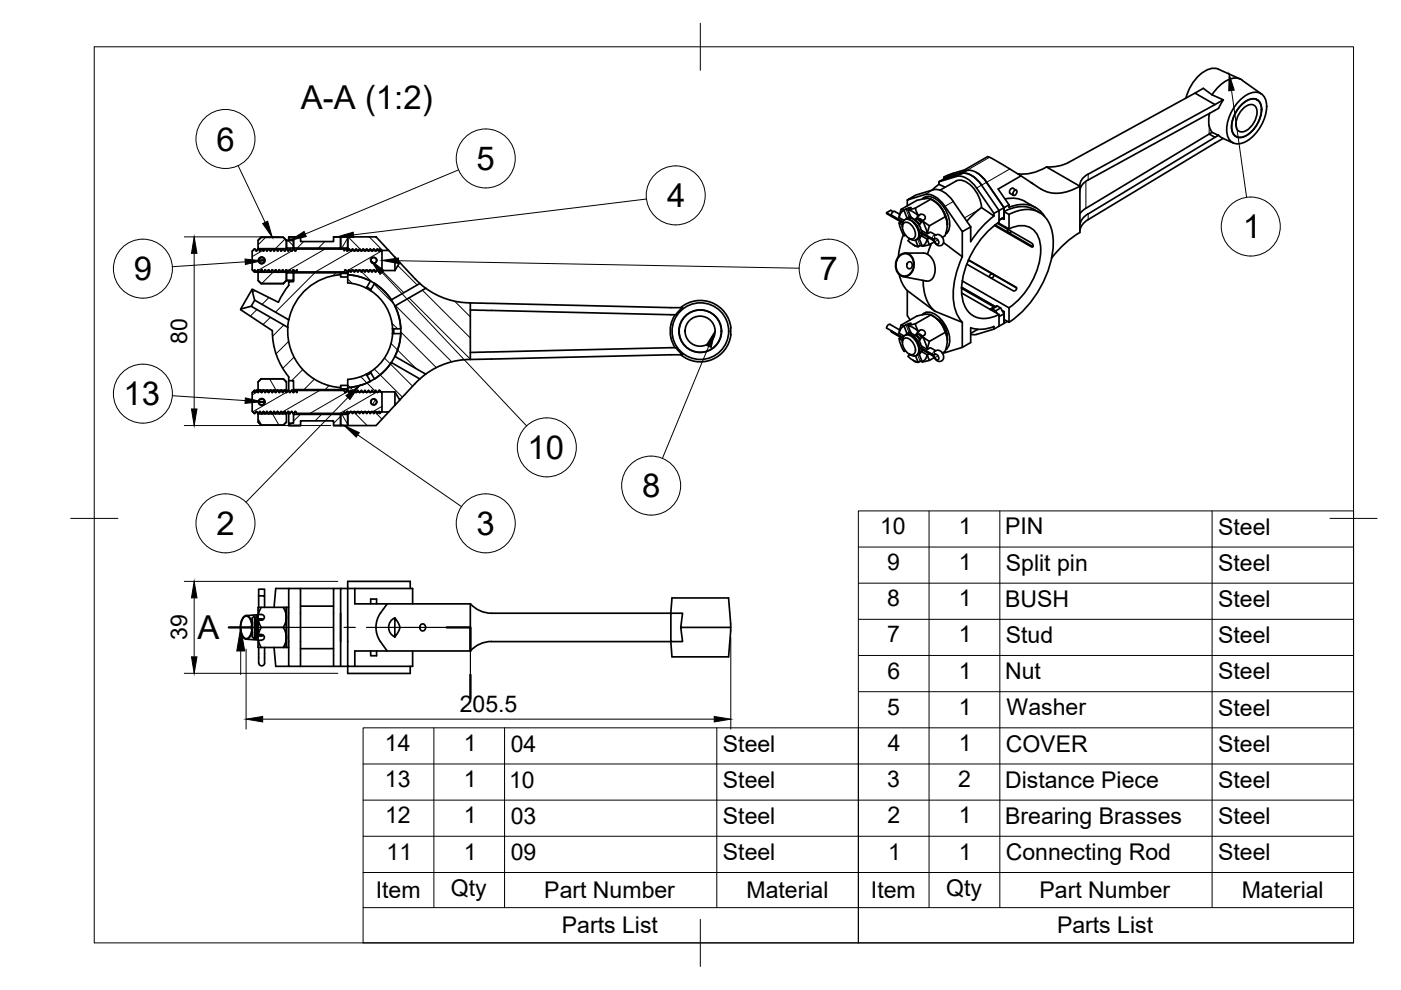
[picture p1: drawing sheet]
<svg xmlns="http://www.w3.org/2000/svg" width="297mm" height="210mm" viewBox="0 0 297 210" stroke-linecap="round" stroke-linejoin="round" font-family="sans-serif">
<!-- layer: Visible -->
<g fill="none" stroke="#000" stroke-width=".36">
<path d="M253.4 19.7l1.7-1a10.9 10.9 0 0 0 4.3 2.5l-1.8 1zM253.4 19.7l-26.9 14.8M258.3 14.7l4.7 2.1M258.3 14.7a4.3 4.3 0 0 0-4.4 1.7l-1.7 2.3-.7 2.1M263.3 17l4.2 3M263.3 17a3.6 3.6 0 0 0-4.2 .7l-1.5 1.5-.6 .9M199.1 38.5v.6l1.3 .6M199.1 39.1l-1.5 1.2M200.5 37.7l-.4-.2v.4M201.2 37.3l1.1-.6 2.3-.7 4.8-2.8 2.2 1.1 4.9 3M202.2 36.7l-2.1 .8M202.7 38.4l-3.4 1.9"/>
<path d="M202.7 38.4a3.4 3.4 0 0 1 3.9 1.7l1.1 1.9 .4 2M203.8 36.8l-3.7 1.1-1 .6 3.7-1.1a4.4 4.4 0 0 1 4.3 2.5M203.8 36.8a4.5 4.5 0 0 1 4.3 2.5M204.9 36.2l-3.7 1.1-1.1 .6 3.7-1.1M204.9 36.2a4.5 4.5 0 0 1 4.3 2.4M207 36.6l1.2 .8 1 1.2M207.1 39.9l3.6 5.3v.6l-2.6-1.8M208.1 39.3l3.7 5.3v2.5a18.9 18.9 0 0 0-7.9 14.4 5.8 5.8 0 0 0 3 5.7 5.9 5.9 0 0 0 4.9-.5M209.2 38.7l3.7 5.3v2.1l-1.1 .6 1.1-.6M209.2 38.7l3.7 5.3 1-.6M218.6 38.7l.4 .2M221.9 35.4l7.1 4.1v9.8a20.9 20.9 0 0 0-6.1 5.4"/>
<path d="M226.5 34.5l-1.8 .6-2.8 .3a9.4 9.4 0 0 1-6.1 1.4M230.7 38.1l-.9 .7a2.45 2.45 0 0 0-.8 1.5M230.7 36.9a2.77 2.77 0 0 0-1.7 2.6 8.4 8.4 0 0 1-7.6 .9l-.7-.3M256.4 28.4l.6-.3 1.3 .6-.7 .4zM256.4 28.4l-26.1 15.7-1.3 1.2M256.4 24a5 5 0 0 0 .6 4M257.6 29.1l-26.9 16.3M257.6 22.2l-26.9 14.7M258.3 23l-27.6 15.2M258.4 28.7l.7 .5M259.1 29.2l2.4 1.1M259.3 29.4l-28.6 17.2-.9 .6a2.7 2.7 0 0 0-.8 1.7"/>
<path d="M259.4 21.2l-1 1.8M263 21.1a4.1 4.1 0 0 1 4.1-1.4 3.2 3.2 0 0 1 1.4 3.7 9.1 9.1 0 0 1-4.9 6.9 2.36 2.36 0 0 1-3.5-2 8.9 8.9 0 0 1 2.9-7.2zM263 22.4a3 3 0 0 1 3.5-1.2 3.1 3.1 0 0 1 .7 3.6 6 6 0 0 1-4.2 4.4 1.89 1.89 0 0 1-1.9-2.3 7.1 7.1 0 0 1 1.9-4.5zM263.1 22.4a3 3 0 0 1 3.5-1.3 3.1 3.1 0 0 1 .6 3.7 6 6 0 0 1-4.1 4.3 1.89 1.89 0 0 1-2-2.2 7.1 7.1 0 0 1 2-4.5zM263.3 23.3a2.07 2.07 0 0 1 2.7-.9 2.86 2.86 0 0 1 0 3.3 3.8 3.8 0 0 1-2.7 2.3 1.56 1.56 0 0 1-1.2-2.3 5.3 5.3 0 0 1 1.2-2.4zM266.2 21l.3 .2M53.5 57.2l.5 .5M54 52.8l.3 .4h.1l.3-.4 .3 .4h.2l.2-.4 .4 .4h.1l.3-.4 .3 .4h.2l.2-.4 .4 .4h.1l.3-.4 .3 .4h.2l.2-.4 .4 .4h.1l.3-.4 .3 .4h.2l.2-.4 .4 .4h.1l.3-.4 .3 .4h.2l.2-.4 .4 .4h.1l.3-.4 .3 .4h.2l.2-.4h10.1v.3l.3-.3 .3 .4h.1l.3-.4 .3 .4h.1l.3-.4 .4 .4h.1l.3-.4 .3 .4h.1l.3-.4 .4 .4h.1l.2-.4 .4 .4h.1l.3-.4 .4 .4h.1l.2-.4 .4 .4h.2l.2-.4 .5 .4 .4-.4 .2 .4h.2v-.4l.5 .5v3.9l-.5 .5h-.2l-.2-.5h-.2l-.2 .5-.4-.5h-.1l-.3 .5-.3-.5h-.2l-.2 .5-.4-.5h-.1l-.3 .5-.3-.5h-.2l-.2 .5-.4-.5h-.1l-.3 .5-.3-.5h-.2l-.2 .5-.4-.5h-.1l-.3 .5-.3-.5h-.2l-.2 .5-.4-.5h-.1l-.2 .5h-10v-.5l-.3 .5-.4-.5h-.2l-.2 .5-.3-.5h-.2l-.2 .5-.4-.5h-.2l-.2 .5-.4-.5h-.1l-.3 .5-.3-.5h-.2l-.2 .5-.4-.5h-.1l-.3 .5-.3-.5h-.1l-.3 .5-.4-.5h-.1l-.3 .5-.3-.5h-.1l-.3 .5-.5-.5-.4 .5-.2-.5h-.1l-.4 .5-.3-.5v.5l-.5-.5v-3.9zM54 57.2h.1M54 52.8l-.5 .5M54.7 51l.7-.7h4.7l.6 .7v1.7h-6zM54.7 57.7h6v1.8l-.6 .6h-4.7l-.7-.6z"/>
<path d="M54.7 51l.7-.7h4.7l.6 .7M54.7 59.5l.7 .6h4.7l.6-.6M54.7 52.7v.1M54.7 57.2v.5M54.8 52.8l-.5 .4M54.8 57.2l-.5 .5M54.8 52.8h.6M54.8 55.3h1.3M54.9 55.3a.62 .62 0 0 0 .6 .5 .62 .62 0 0 0 .6-.5M55.2 57.7h-.5M55.2 57.7h.1M55.4 54.5l.3 .1"/>
<path d="M55.5 52.8l-.5 .4M55.5 52.8l.5 .2M55.5 57.2h-.1l-.2 .5M55.7 55.8l-.3 .1M55.8 57.6l-.6 .1M55.8 57.7h.1M55.9 57.7h.1M56 55.2v.1M56.1 55.2a.62 .62 0 0 0-.6-.6 .62 .62 0 0 0-.6 .6h1.2M56.3 52.8l-.5 .4M56.3 57.2h-.1l-.3 .5M56.5 57.7h.1"/>
<path d="M56.7 57.7h-.1M57 52.8l-.5 .4M57 57.2h-.1l-.2 .5M57.3 57.7h.1M57.4 57.7h.1M57.8 52.8l-.5 .4M57.8 57.2h-.1l-.3 .5M58 57.7h.1M58.2 57.7h-.1M58.5 52.8l-.5 .4M58.5 57.2h-.1l-.2 .5M58.8 53.2h.1"/>
<path d="M58.8 57.7h.1M58.9 57.7h.1M59.3 52.8l-.4 .4M59.3 57.2h-.2l-.2 .5M60 52.8l-.5 .4M60 57.2l-.5 .5M60.3 57.7h.1M60.4 57.7h.1M60.7 51h1.5v1.6h-1.5zM60.7 57.8h1.5v1.7h-1.5zM60.7 57.2v.5M60.7 59.5h1.5"/>
<path d="M60.7 51h1.5M60.7 52.7v.1M60.8 52.8l-.5 .4M60.8 57.2h-.2l-.2 .5M61 57.7h.2M61.2 57.7h.1M61.2 50.2h2.5v1h7v-1h1.5v2.4h-10v-1.9h-1zM61.2 59.5v.2M61.2 50.7v.3M61.2 50.2h2.5M61.5 52.8l-.5 .4M61.6 57.2h-.2l-.2 .5"/>
<path d="M61.8 57.7h.1M61.9 57.7h.1M62.2 57.2v.6M62.2 52.6v.2M62.2 57.8v1.9h-1v.8M62.2 57.8h10v.4M62.3 52.8l-.5 .4M62.3 57.2h-.2l-.2 .5M62.5 57.7h.2M62.7 57.7h.1M63 57.2l-.3 .5M63 57.7h10"/>
<path d="M70.7 50.2h3M72.2 50.2h1.5v2.4h-1.5zM72.2 57.8h1.5v.2h-1.5zM72.2 57.7v.1M72.2 52.6v.2M72.2 58.2v.5h1.5M72.2 58.2a12 12 0 0 0-11 9.6M73 52.8h-10.1l-.2 .4h-.2M73.3 52.8l-.3 .3M73.3 57.2h-.1l-.2 .4M73.6 57.7h.1M73.7 57.7h.1"/>
<path d="M73.7 58.2v1.8l1.8 .3 2.2 .8M73.7 50.2h6l2.7 2.9h-8.2l-.5-.5zM73.7 57.6v.2M73.7 52.6v.5M73.7 58.2a12 12 0 0 1 9.3 5.4M73.7 58.2l2.9 .6 2 .8-.8 1.3M73.9 52.8l-.2 .4h-.1M74.1 57.2h-.2l-.2 .5M74.5 53.1l-.2 .1M74.8 57.2l-.2 .2M75.2 53.1l-.1 .1M75.6 57.2l-.2 .2"/>
<path d="M76 53.1l-.2 .1M76.3 57.2l-.2 .2M76.8 53.1l-.2 .1M77.1 57.2l-.2 .2M77.5 53.1l-.2 .1M77.8 57.2l-.2 .2M78.1 53.2h.1M78.3 53.1l-.1 .1M78.6 57.2l-.2 .2M79 53.1l-.2 .1M79.3 57.2l-.2 .2M79.6 53.2h.1"/>
<path d="M79.8 53.1l-.1 .1M80.1 57.2l-.2 .2M80.3 53.2h.2M80.5 53.1v.1M80.8 53.1l.2 .2M81 57.2l-.2 .2M82.4 53.1l.8 .8a1.07 1.07 0 0 1 .5 1.4v2.1M83.7 57.4h-9.5l-.5 .4v.4M83.7 57.4l1.1-1.8 3.2 3.5M83.7 54.5l1.1 1.1M88 59.1l1 1M188 45.1l.1 .2"/>
<path d="M188.1 45.4l3.3 1.8M189.4 44.9l-.6-.3-.8 .5 3.4 2M190.6 47.3l.4 1.3 .7 1.4M190.7 58.2l.6 1.9 1.1 1.5M190.8 45.4l-1.2-.6-.5 .4-.1 .4 2.5 1.4M190.8 54.1a1.84 1.84 0 0 1 1.9-.2 1.84 1.84 0 0 1 1.1 1.6 2.44 2.44 0 0 1-2.3 3.1 2.69 2.69 0 0 1-.7-4.5zM190.8 54.2a1.8 1.8 0 0 1 2-.1 1.8 1.8 0 0 1 .9 1.8 2.07 2.07 0 0 1-2.7 2.4 2.7 2.7 0 0 1-.2-4.1zM191 47l-.4 .3 .7 .4M191.1 44.4l.6 .1M191.3 47.7v.4M191.5 49.7l-.6 2.1-.4 2.6M191.6 47.3a1.59 1.59 0 0 1 2.1 1 1.6 1.6 0 0 1-.2 2.4 2.43 2.43 0 0 1-1.9-3.4z"/>
<path d="M191.7 44.6a1.75 1.75 0 0 0-1.1 1.5M191.9 49.7l-.2 .3 .3-.2M191.9 53.7h3.9a3.5 3.5 0 0 1 2.2 4.9 1.46 1.46 0 0 1-1.7 1l-4.8-1M192.1 46.5a1.79 1.79 0 0 1 2.5 .8l.3 .4M192.3 46.5a3.3 3.3 0 0 1 2.6 3.8l-.4 .5M192.3 46.2l-.2 .2M192.4 42.4v1.3M192.5 55.7a.67 .67 0 0 1 .9 .2 .67 .67 0 0 1-.2 .9 .67 .67 0 0 1-.9-.2 .67 .67 0 0 1 .2-.9zM192.6 44.5l.8 .3 1.3 .9M192.8 50.6l-.3 .4 1.3 1 .8 .2M193 45.8l-.7 .5-.6-1.8 .9-.4 .6-.1-.7 .5 .7 1.7M193.1 45.9l-.3 .1"/>
<path d="M193.1 45.9l-.5 .3M193.2 46.2l.8 .4M193.4 46.3l-.6-.1-.5 .1M193.5 46.9a3.1 3.1 0 0 1 1.4 2.5M193.6 51.9l.4 .2M193.8 47.3a2.89 2.89 0 0 1 .8 3.3l-.2 .2M193.8 47.3a1.44 1.44 0 0 0-2.3-.4l-.2 .8M193.8 47.3l.9 1.5a1.51 1.51 0 0 1-.7 2.2l-.5-.1-.8-.4M194 52.1h.1M194.1 52.1l.6 .2M194.1 44.1l-1.5 .4M194.1 50.9l.5 1.4 .8-.4"/>
<path d="M194.5 46.4l.8 .8M194.9 47.7a2.46 2.46 0 0 1 1.2-1.3 .82 .82 0 0 0-.4-1 .82 .82 0 0 0-1.1 .4l-.6 .9 .4-.3a.81 .81 0 0 1 1.1 .4l.7 1.3 .4 1.4M194.9 47.7l.4 1.1M195 47.6l-.9-1 .8 1M195 50.5h-.3M195.3 49.3l2.4 1.4 .8 1 .4 .1a.73 .73 0 0 0 0-.8 .73 .73 0 0 0-.7-.4M195.3 48.8l1.3 .7 .4-.2M195.3 49.9l-.4 .7 .6 1.6 1.6-.3-.5-1.2M195.3 49.2l2.3 1.4h.7M195.3 47l-.7-.7 .7 .8M195.4 48.8v.3M195.4 49.6l2.6 1.5a1.12 1.12 0 0 0 .8 .9 1.12 1.12 0 0 0 1.2-.4 1.29 1.29 0 0 0-.3-1.4 1.29 1.29 0 0 0-1.4-.3"/>
<path d="M195.4 49.1l-.1 .3 .1 .2M195.4 49.6l.1 .1M195.4 49.6v.3M195.5 48.9h.1M195.5 48.9l-.1 .2M195.5 49.7v.2M195.5 42.2a2.16 2.16 0 0 1 3.1 .1 6.8 6.8 0 0 1 2.7 6l-.4 1-.4 .3M195.6 46.8l1.5 1.1M195.7 49.7l-.4 .3 1.3 .7 .4-.2M195.7 59.5a8.4 8.4 0 0 0 2.5 6.5M196 41.3l-3.6 1.1 1.7-1 3.7-1.2a4.5 4.5 0 0 1 4.3 2.5l3.7 5.4M196 41.3a4.5 4.5 0 0 1 4.3 2.4l3.7 5.4 1.8-1"/>
<path d="M196.3 41.7l-.2 .4M196.6 50.7l-.1 .4a1.64 1.64 0 0 1-1 1.1M196.8 41.7l-.8 .4M196.8 41.6v.1M197.3 49.3h-.3M197.4 49.3l1 .5M197.5 51.6l-.9 2.3M197.8 42.5l-.4-.3-3.3 1.9 .6 1.6M197.9 42.5a6.6 6.6 0 0 1 3 5.2l-.3-1.7-.5-1.1-.7-1.1M197.9 42.5l1.5 1.3M198.1 51.3l-1 .6M198.4 49.8h.1"/>
<path d="M199.3 43.8l-1.1-1a2.79 2.79 0 0 0-3.2-.5l-.6 .2-3.3 1.9-.5 1.7 1.1 .6M199.3 43.8a6.3 6.3 0 0 1 1.2 5.8l-.1 .4-.6 .3M200 51.4l4 3M200.4 46l-3.3 1.9-.5 1.6M200.8 49.4h-.2M201 49l-.4 .3M201.1 49h-.1M204 59.6l9.9 5.7v3l-1-.6v-1.6M204 49.1v5.3M204 54.4a16.8 16.8 0 0 0-1.4 11.4l.8 1.8 .6 .7M205.3 55.3h.3M205.3 55.1l10.1 5.8a.49 .49 0 0 1 0 .6 .49 .49 0 0 1-.6 .1l-9.8-5.6"/>
<path d="M205.6 55.3l9.9 5.7M205.8 48.1v3.1M207.5 44.5l-2.5 2.4M208.1 44l-.6 .5M209.8 58.8a.45 .45 0 0 1 .3-.7 .45 .45 0 0 1 .6 .5l-.5 .4M210.7 45.2l2.2-1.2v2.5l-.4-.2 .4 .2v-1.6l1 .6v3l-2.3-1.3M210.8 45.8a21.6 21.6 0 0 0-5 5.4M211 47.7l8 4.6M211.5 47.3l7.2 4.2 .2 .3 .1 .5h-.3l-7.9-4.5M212.9 44.8a6.7 6.7 0 0 1 7.5 .3M213.1 42.2l1.3-.2 1.2 .1a9.6 9.6 0 0 1 4 1.9M213.6 48.6v.4l.3 .4 .3-.1v-.4"/>
<path d="M213.9 43.4v.6M213.9 45.5a6.5 6.5 0 0 1 7.1 0 7.4 7.4 0 0 1 2.3 6 22 22 0 0 1-9.4 16.8M213.9 43.9a5.7 5.7 0 0 1 7.6 2M214 48.5a4.4 4.4 0 0 1 5.6 .8 8.1 8.1 0 0 1 .5 7.1 16.6 16.6 0 0 1-6.2 8.8M214.1 41l.8 .4M214.9 40.6l.3-.2h.4a.68 .68 0 0 1-.1 .7 .68 .68 0 0 1-.7 .3zM215.5 40.3l-.7-.4a.71 .71 0 0 0-.6 1.1M220.7 40.1l-4.2-2.8-4.9 2.8 2.3 3.3M230.7 45.3l-.9 .7a2.7 2.7 0 0 0-.8 1.7M51 65.5v.2l6.7 4.4a15.5 15.5 0 0 0 3.5 9.8v.8h1v1.9h10v-.9h1.5M53.3 64.9l-2.3 .6M53.4 61.4l-2.4 4.1"/>
<path d="M54 63.6l-.7 1.3 7.7 4.5M59 64.1l-5.5-2.8-.1 .1 .6 2.2 7.2 4.2-.2 1.6M61 69.4a12 12 0 0 0 11.2 12.8M61.2 60.5l-1 1.5-1.2 2.1M77.7 79.3l-1.7 .7-2.3 .4v2.2l.5 .5h9.5l1.1 1.7 3.2-3.5M77.8 60.9l-.1 .2 .8 .5M77.8 60.9l.9 .5M78.5 61.6l.9-1.5a12 12 0 0 1 5.6 9.6h-1.5M78.5 61.6a10.3 10.3 0 0 1 4.7 8.1M78.7 79.1l-.9 .5M83 76.9l6 3.4M83 76.8a12 12 0 0 1-9.3 5.4l2.2-.3 2.6-1.1-.8-1.5 .8-.5"/>
<path d="M83.2 69.7h.3M83.2 70.7h1.8a11.9 11.9 0 0 1-5.6 9.6l-.9-1.5M83.2 69.7v1M83.2 70.7a10.3 10.3 0 0 1-4.7 8.1M83.5 69.7v1M83.7 75.6l6.6 3.7-1.3 1M83.7 64.9a12 12 0 0 1 0 10.6M89 60.1l1.3 1M89 60.1l-6 3.5M90.3 61.1l-6.6 3.8M90.3 61.1a16 16 0 0 0 9.4 3.1M99.7 65.7l43.6 1"/>
<path d="M99.7 76.2a16 16 0 0 0-9.4 3.1M143.1 66.7a6.4 6.4 0 0 0 0 7M143.3 73.7l-43.6 1M143.3 73.7l1.4 1.5M144.3 65.2a6.5 6.5 0 0 1 10.7 4.3M144.7 65.2l-45-1v12M144.7 75.2l-45 1M144.7 65.2l-1.4 1.5M154.9 69.5v1.5M155 71a6.5 6.5 0 0 1-10.7 4.2M188.7 68.8l2.1 1.2M188.7 68.8l-.4 .1-.3 .6 3.5 2.1"/>
<path d="M189 70.2l2.4 1.4M189 70.2l.1 .2 2.3 1.4M189 70.2h.1M190.6 71.8l.4 1.4 .7 1.3M191 71.6l-.4 .2 .7 .4M191.1 68.9l.6 .2M191.3 72.6a1.18 1.18 0 0 1 .4-1.4 1.18 1.18 0 0 1 1.5 .1 3.5 3.5 0 0 1 1.5 3.7 1.22 1.22 0 0 1-2 0M191.6 71.8a1.59 1.59 0 0 1 2.1 1.1 1.6 1.6 0 0 1-.2 2.3 2.43 2.43 0 0 1-1.9-3.4zM191.7 69.1a1.75 1.75 0 0 0-1.1 1.6M191.9 74.2l-.2 .3 .3-.1M192.3 70.8l-.1 .1a1.93 1.93 0 0 1 2.2 1.3 2.32 2.32 0 0 1-.1 3.2 2.56 2.56 0 0 0-.2-3.5l-.6-.7a1.18 1.18 0 0 0-1.5-.2M192.6 69.1l.8 .2 1.3 1"/>
<path d="M192.8 75.1l-.3 .5 1.3 .9 .8 .3M193 68.8l.2-.3-.9 .3-.6 .3 .6 1.7 .7-.4v.1M193 68.8l-.5 .3 .7 1.6M193.1 70.5l-.4 .1M193.1 70.5l-.6 .3M193.2 70.7l.8 .5M193.6 71.2a3.1 3.1 0 0 1 1.3 2.5M193.6 76.4l.6 .3 .5 .1M194.1 68.7l-1.5 .3M194.1 75.5l.5 1.3 .8-.3M194.2 71.1l.8 1M194.3 71l.7 1"/>
<path d="M194.3 71l.8 1M194.8 70.9l.6 .7M194.9 75.1l.6 1.6 1.6-.3M195 70.9l.4 .6M195.1 70.9l.4 .5M195.1 74.9l-.2 .1M195.1 70l-.5 .3-.6 .9 .4-.3a.81 .81 0 0 1 1.1 .4l.7 1.4 .4 1.4M195.1 70a.7 .7 0 0 1 .9 .2 .7 .7 0 0 1 0 .9l-.5 .2-.6 1 .4 1M195.2 74.7l-.6 .5M195.3 73.8l2.3 1.4M195.3 73.3l1.3 .8 .7-.3M195.3 73.8l2.4 1.3h.5"/>
<path d="M195.3 74.1l2.6 1.5a1.21 1.21 0 0 0 2 .7 1.26 1.26 0 0 0-.1-1.5 1.26 1.26 0 0 0-1.6-.3M195.4 74.1h-.1M195.4 73.4v.2a.33 .33 0 0 0 0 .5l-.2 .6-.3 .4M195.4 74.1v.3M195.5 73.4l-.1 .2M195.5 66.7a2.16 2.16 0 0 1 3.1 .1 6.8 6.8 0 0 1 2.7 6l-.4 1-.4 .3M195.7 74.2l-.4 .3 1.3 .7 .4-.2M196.3 66.2l-.3 .4M196.6 75.2l-.1 .4a1.64 1.64 0 0 1-1 1.1M196.6 75.2l.5 1.2 1-.6M197.1 72.4l-.5 1.7M197.4 73.8l1 .6"/>
<path d="M197.8 67l-.4-.2-3.3 1.9 .6 1.5M197.9 67l1.5 1.3M198.2 66l-5.8-4.4v5.3l.6 .9M198.2 66l5.8 2.3v5.4l-4.2 1.1M198.2 75.2a.73 .73 0 0 1 .7 .3 .73 .73 0 0 1 0 .8 1.26 1.26 0 0 1-1.1-1l-.2-.1M198.3 75.1l-.2 .1M198.7 67.6a4 4 0 0 1 2.1 3.6M199.3 68.3l-1.1-1a2.83 2.83 0 0 0-3.2-.4l-.6 .1-3.3 1.9-.5 1.7 1.1 .6M199.3 68.3l.7 1 .4 1.2M199.4 68.3l.7 1.1 .5 1.1 .3 1.7M200.4 70.5a4.5 4.5 0 0 1 0 4l-.6 .3M200.4 70.5l-3.3 1.9-1.5-1.1"/>
<path d="M200.7 70.6v.5M200.8 73.9l-.2 .1M203.9 61.1l6.8 4M203.9 60.9l7.1 4.1M203.9 62.1l7.9 4.6v2.5M205.8 70.9h1.3M207.2 69.9l-1.4 .8M207.3 69.8l-.1 .1M210 65.6l.4-.1 .7 .4 .3 .6M210.4 65.5l1.1-.6-.8 .2-.8 .5M210.7 69.8l.1-.6-2.3 .6a5.8 5.8 0 0 1-2.7-.3v3.1l-1.8 1.1M211.1 65.9l1.1-.6 .7 1.2"/>
<path d="M211.5 64.9l.7 .4M211.8 67.1l1.1-.6v2.1l-1.1 .6M211.8 69.2l-1.1 .6-3.6 1.1M212.5 65.9l.4 .2M212.9 66.1v2.5M213.6 68.1l-.7 .5M53.5 83.3l.5-.5v.4l.3-.4 .4 .4h.1l.2-.4 .4 .4h.1l.3-.4 .4 .4h.1l.2-.4 .4 .4h.1l.3-.4 .4 .4h.1l.2-.4 .4 .4h.1l.3-.4 .3 .4h.2l.2-.4 .4 .4h.1l.3-.4 .3 .4h.2l.2-.4 .4 .4h.2l.2-.4 .3 .4h.2l.2-.4 .4 .4 .1-.4h10l.2 .4h.1l.3-.4 .3 .4h.2l.2-.4 .4 .4h.1l.3-.4 .3 .4h.2l.2-.4 .4 .4h.1l.3-.4 .3 .4h.2l.2-.4 .4 .4h.1l.3-.4 .3 .4h.2l.2-.4 .5 .4 .4-.4 .2 .4h.2l.2-.4h.2l.5 .5v3.9l-.5 .5v-.4h-.2l-.2 .4-.4-.4h-.1l-.3 .4-.3-.4h-.2l-.3 .4-.3-.4h-.1l-.3 .4-.4-.4h-.1l-.2 .4-.4-.4h-.1l-.3 .4-.4-.4h-.1l-.2 .4-.4-.4h-.1l-.3 .4-.4-.4h-.1l-.2 .4-.4-.4h-.1l-.3 .4-.3-.4v.4h-10.1l-.2-.4h-.2l-.2 .4-.4-.4h-.1l-.3 .4-.3-.4h-.2l-.2 .4-.4-.4h-.1l-.3 .4-.3-.4h-.2l-.2 .4-.4-.4h-.1l-.3 .4-.3-.4h-.2l-.2 .4-.4-.4h-.1l-.3 .4-.3-.4h-.2l-.2 .4-.4-.4h-.1l-.3 .4-.5-.4-.3 .4-.3-.4h-.1l-.3 .4-.5-.5zM53.5 87.2l.5 .5M54 83.2h.1M54 82.8l-.5 .5M54.3 87.3h.1l.3 .4 .7-.1M54.3 82.8l.5 .4"/>
<path d="M54.7 87.7h6v1.8l-.6 .6h-4.7l-.7-.6zM54.7 81l.7-.7h4.7l.6 .7v1.7h-6zM54.7 81l.7-.7h4.7l.6 .7M54.7 82.7l.3 .1M54.7 89.5l.7 .6h4.7M54.7 82.8v.4M54.7 87.7h.1M55 87.3l.5 .4M55 82.8h.2M55.2 82.8l.2 .4h.1M55.2 82.8h.6M55.4 84.5l.3 .2"/>
<path d="M55.7 85.8l-.3 .1M55.8 87.3l.5 .4M55.8 82.8l.5 .4M56 87.4l-.5 .2M56 85.2v.1M56.1 85.2h-1.2a.62 .62 0 0 1 .6-.6 .62 .62 0 0 1 .6 .6M56.1 85.3a.62 .62 0 0 1-.6 .5 .62 .62 0 0 1-.6-.5h1.2M56.5 87.3l.5 .4M56.5 82.8l.5 .4M57.3 87.3l.5 .4M57.3 82.8l.5 .4M58 87.3l.5 .4"/>
<path d="M58 82.8l.5 .4M58.8 87.3h.1M58.8 82.8l.5 .4M58.9 87.3l.4 .4M59.5 87.3l.5 .4M59.5 82.8l.5 .4M60.3 82.8l.5 .4M60.3 87.3l.4 .4M60.7 82.7v.5M60.7 89.5l-.6 .6M61 87.3l.5 .4M61 82.8l.6 .4"/>
<path d="M61.2 80.7v2.2M61.2 87.4v2.3M61.2 90.2h2.5M61.8 87.3l.5 .4M61.8 82.8l.5 .4M62.2 87.9h10v2.3h-1.5v-1h-7v1h-2.5v-.5h1zM62.2 82.6v.6M62.2 87.7v.2M62.5 87.3h.2l.2 .4h10.1M62.5 82.8l.5 .4M63 82.8h10M70.7 90.2h3"/>
<path d="M72.2 87.9h1.5v2.3h-1.5zM72.2 82.5h1.5v.1h-1.5zM72.2 87.7v.2M72.2 82.6v.2M73 87.3l.3 .4M73 82.8l.2 .4h.1M73.6 87.3h.1l.2 .3M73.6 82.8l.5 .4M73.7 87.3v.6M73.7 82.6v.2M74.2 87.3h8.2l-2.7 2.9h-6v-2.3zM74.3 87.3h.2"/>
<path d="M74.6 83.1l.2 .1M75.1 87.3h.1M75.4 83.1l.2 .1M75.8 87.3h.2M76.1 83.1l.2 .1M76.6 87.3h.2M76.9 83.1l.2 .1M77.3 87.3h.2M77.6 83.1l.2 .1M78.1 87.3h.1M78.2 87.3h.1M78.4 83.1l.2 .1"/>
<path d="M78.8 87.3h.2M79.1 83.1l.2 .1M79.6 87.3h.1M79.7 87.3h.1M79.9 83.1l.2 .1M80.3 87.3h.2M80.8 83.1l.2 .2M81 87.2l-.2 .1M83.7 83.1v2.8l1.1-1.1M83.7 85.9l-1.3 1.4M89 80.3l-1 1M51.6 130.8a.85 .85 0 0 1 .9-.3 .85 .85 0 0 1 .6 .7 3.8 3.8 0 0 1-.5 4.2 .91 .91 0 0 1-1.3-.6 4.2 4.2 0 0 1 .3-4z"/>
<path d="M51.6 131a.81 .81 0 0 1 .9-.3 .81 .81 0 0 1 .6 .6 3.6 3.6 0 0 1-.6 4 .87 .87 0 0 1-1.1-.6 4 4 0 0 1 .2-3.7zM52.2 135.5l2.5 .2M53.4 132.5l-.1 .5 .1 .6M54 130.8l.1 .4 .4 3.9M54 131.9l.2 3.6M54 134.1l.1 1.4M54 130.5v5l-.5-.5v-3.9zM54 135.3l.1 .2M54.1 131h.1M54.1 135.5h.1M54.2 131l.4 4M54.2 131l.3-.4 .2 3.5"/>
<path d="M54.5 135.1l-.3 .4M54.5 135.1h.1M54.5 130.5h.1M54.6 130.6l.1 1.3M54.6 130.6l.1 .2M54.6 135.1l.1 .2M54.7 135.7l.1 1.6h5.3M54.8 135.8l.6 1.5M54.8 131.5l.6 1.5M54.8 126.3h1.3v2.5M54.8 137.3v2.7a.74 .74 0 0 0 .3 .9 .74 .74 0 0 0 .9-.1l.1-.2M54.8 126.3v-1.4h1.3v1.4"/>
<path d="M54.8 126.3v2.5M54.9 134.5v.3M54.9 131.2v.3M55 131.2l.1 .3M55.1 134.5l.1 .3M55.3 134.5v.3M55.3 131.2v.3M55.3 131.5h-.6l.1 3a1.01 1.01 0 0 1 1.2 .4 .63 .63 0 0 1-.7 .9l-.6-.1v-.9l1.1-.1M55.4 128.8l-.6 1.5M55.4 131.2v.3M55.5 134.6v.2M55.6 134.6v.2"/>
<path d="M55.6 131.3l.1 .1M55.8 131.4l-1.1-.2 .1-.9a1.01 1.01 0 0 1 1.2 .3 .61 .61 0 0 1-.7 .9M56.1 137.3v3.3M58.1 137.3l.4 4h2.7M60.1 128.8l.5 1.1 .1 1v-2.1h-5.9l-.1 1.5-2.5 .2M60.1 133h-4.7l-.4 .8-.2 1M60.7 130.9v4.2l-.3-1.5a.7 .7 0 0 1 0-1.1zM60.7 135.1v2.2h-.6l.5-1.1zM61.2 128.8h-.5v8.5h.5M61.2 124.8h-2.7l-.4 4M61.2 124.8h2.5v16.5h-2.5zM63.7 128.5h7"/>
<path d="M63.7 124.8h7M70.7 137.5h-7M72.2 136.1v-11.3h1.5v16.5h1.5M72.2 124.8h-1.5v16.5M72.2 130v11.3M75.2 124.8h12.3v3.2M78.6 128v-1h1.2v1M78.6 138v1h1.2v-1M80.7 130a5.3 5.3 0 0 0 0 6l1.4 2M82.1 128l-1.4 2M83.7 131a2.43 2.43 0 0 1 .8 2.9l-.8 1.1zM83.7 131a2.18 2.18 0 0 0-1.3 2 2.18 2.18 0 0 0 1.3 2"/>
<path d="M87 124.8v-1.5h-13.3v1.5h1.5v3.2h24.5v10h-24.5v3.3M87.5 138v3.3h-12.3M89.2 132.5a.67 .67 0 0 1 1.1 .5 .67 .67 0 0 1-1.1 .6 .89 .89 0 0 1 0-1.1zM99.7 128a6 6 0 0 0 4.5 2h38M142.2 130l.3-3.2h12l.4 6.2-.4 6.3h-12l-.3-3.3M142.2 136h-38a6 6 0 0 0-4.5 2M144.3 133l.4 3h-2.5v-6h2.5l-.4 3h10.6M63.7 141.3h8.5M72.2 141.3h1.5v1.5h13.3v-1.5"/>
<circle cx="55.5" cy="55.2" r=".71"/>
<circle cx="79.2" cy="55.2" r=".62"/>
<circle cx="148.4" cy="70.2" r="4.5"/>
<circle cx="148.4" cy="70.2" r="3.2"/>
<circle cx="148.5" cy="70.2" r="6"/>
<circle cx="148.5" cy="70.2" r="4.5"/>
<circle cx="55.5" cy="85.2" r=".71"/>
<circle cx="79.2" cy="85.2" r=".62"/>
</g>
<!-- layer: Visible Narrow -->
<g fill="none" stroke="#000" stroke-width=".21">
<path d="M209.8 33.4l-7 4M214.1 35.8l-7 4.1M230.2 38.5v5.7M230.7 36.9v1.3M256.4 24.1v.3M256.4 26.7v1.7M192.1 44.3l.6 1.7M194.6 50.7l.5 1.4M195.1 45.5l-.7 .9M197.7 50.7l.1 .2M197.8 50.7h-.1M197.8 40.3l-1.8 1"/>
<path d="M198.3 49.9l-.2 .4 .2 .3M198.4 49.8l-.5 .2-.3 .6M198.8 50.9l-.7 .4M202.1 42.7l-1.8 1M205.5 55.2l.1 .1M207.5 44.5l-3 1.7M213.9 49.4l-.2 .1M218.9 52.2l-.2 .1M230.7 45.4v1.2M192.1 68.8l.6 1.7M194.5 75.2l.6 1.4M195.1 70l-.7 .9"/>
<path d="M197.6 75.2l.2 .2M198.2 74.5l-.1 .4 .2 .2M198.2 75.8l-.1 .1M198.4 74.4l-.5 .2-.3 .6M198.9 75.5l-.7 .3M215.4 60.9l.1 .1"/>
</g>
<!-- layer: Visible -->
<g fill="#000">
<circle cx="55.4" cy="50.3" r=".18"/>
<circle cx="55.4" cy="52.8" r=".18"/>
<circle cx="56.9" cy="52.8" r=".18"/>
<circle cx="57.7" cy="52.8" r=".18"/>
<circle cx="59.2" cy="52.8" r=".18"/>
<circle cx="60.7" cy="52.8" r=".18"/>
<circle cx="62.2" cy="52.8" r=".18"/>
<circle cx="73.2" cy="52.8" r=".18"/>
<circle cx="195.3" cy="49.5" r=".18"/>
<circle cx="55.4" cy="80.3" r=".18"/>
<circle cx="55.4" cy="87.7" r=".18"/>
<circle cx="56.9" cy="87.7" r=".18"/>
<circle cx="57.7" cy="87.7" r=".18"/>
<circle cx="59.2" cy="87.7" r=".18"/>
<circle cx="60.1" cy="90.1" r=".18"/>
<circle cx="60.7" cy="87.7" r=".18"/>
<circle cx="62.2" cy="87.7" r=".18"/>
<circle cx="73.2" cy="87.7" r=".18"/>
</g>
<!-- layer: BORDER -->
<path d="M20 9.9h267v190h-267zM148.5 4.9v10M15 109.9h10M282 109.9h10M148.5 194.9v10" fill="none" stroke="#000" stroke-width=".21"/>
<!-- layer: Hatching -->
<g fill="none" stroke="#000" stroke-width=".21">
<path d="M54.5 57.4l-.2 .2M55.1 54.8l.7 .4M55.7 53.1l-2.2 1.3M56 55.3h.1M56.3 52.8l-.2 .1M56.3 50.3l-1.6 1.6M57.9 57.7l-2.4 2.4M60.4 50.7l-2 2M60.7 59.4l-.7 .7M61.1 51l1.1 1.1M62.3 57.8l-.1 .1M62.4 52.9l-7.6 4.4"/>
<path d="M64.4 51.2l-1.4 1.4M66.7 57.8l-8.3 8.4M68.9 51.2l-1.4 1.4M69 52.8l-8.1 4.6M71.2 57.8l-.6 .7M72.2 52.4l-.2 .2M73.1 57.8l-.1 .2M73.7 50.5l-1.2 2.1M73.7 59.2l1 .9M73.8 50.2l2.8 2.9M75 53l-8.2 4.7M76.4 57.4l2.4 2.3"/>
<path d="M78.3 50.2l2.8 2.9M78.8 54.7l-.1 .1M79.8 57.5l-.2 .2M80.9 53.2l-7.4 4.3M80.9 57.4l4.7 4.7M81 56.8l-.9 .5M84.3 56.3l4.2 4.1M54 61.6l-.4 .4M54.5 65.6l-1.4 1.4M57 63.1l-1.4 1.4M57.3 67.3l-1.5 1.5M60.2 68.9l-2.4 2.4"/>
<path d="M61.2 72.4l-2.7 2.6M62.3 75.7l-2.4 2.4M64.2 78.4l-2.4 2.3M76.5 79.9l3.2 3.2M79.3 60.3l4.2 4.1M79.4 78.2l5.9 6M81.5 75.9l6 6M82.9 72.8l5.4 5.4M83.1 68.5l1.2 1.2M83.9 64.8l11.9 11.9M85 70.4l7.5 7.5M86.7 63.2l13 13"/>
<path d="M89.6 61.5l10.1 10.2M96.4 63.9l3.3 3.3M54.6 83.1l-1.1 .6M54.7 88.8l.8 1.3M54.7 82.5l.2 .2M55.1 82.8h-.1M57.1 80.3l1.4 2.4M57.8 87.7l1.3 2.4M60.7 83.2l-7.1 4.1M61.2 82.9l-.4 .2M61.8 89.7l-.5 .5M63.7 87.9l-1.5 1.4"/>
<path d="M66.6 80.4l-2.1 2.2M67.8 82.8l-8 4.6M68.2 87.9l-1.4 1.3M69.7 81.8l-.8 .8M72.2 88.3l-1.5 1.5M72.5 87.9l1.2 2.1M73 82.5l.1 .1M73.7 81.6l1.5 1.5M73.8 83l-8.1 4.7M75 87.3l2.9 2.9M78.7 87.5l-.3 .1M79.5 87.3l1.5 1.6"/>
<path d="M79.6 84.7l-.6 1.1M79.9 83.1l-7.9 4.6M80.5 82.8l-.3 .1M81 86.2l-2 1.1"/>
</g>
<!-- layer: Section Lines -->
<path d="M48.5 133h5M94.7 133h5v5M99.7 143.1v5" fill="none" stroke="#000" stroke-width=".51"/>
<path d="M53.5 133h17.1M72.9 133h2.4M77.7 133h17M99.7 138v5.1" fill="none" stroke="#000" stroke-width=".25"/>
<path d="M51 138v5" fill="none" stroke="#000" stroke-width=".21"/>
<path d="M51 133l.9 5h-1.7z" fill="#000" stroke="#000" stroke-width=".21"/>
<!-- layer: Parts Lists -->
<g fill="none" stroke="#000" stroke-width=".21">
<path d="M182 116h105M197 108.3v84.1M212 108.3v84.1M257 108.3v84.1M182 139h105M182 131.3h105M182 123.6h105M77 154.3h105v45.6v-91.6h105v91.6h-210zM92 154.3v38.1M107 154.3v38.1M152 154.3v38.1M182 154.3h105"/>
<path d="M182 146.7h105M77 177.3h210M77 169.6h210M77 162h210M77 192.4h210M77 185h210"/>
</g>
<!-- layer: Balloons -->
<g fill="none" stroke="#000" stroke-width=".21">
<circle cx="47.8" cy="29.5" r="6.3"/>
<circle cx="103" cy="33.6" r="6.3"/>
<circle cx="30.3" cy="57" r="6.3"/>
<circle cx="143.3" cy="41.4" r="6.3"/>
<circle cx="175.7" cy="57" r="6.3"/>
<circle cx="265.2" cy="48" r="6.3"/>
<circle cx="30.3" cy="83.5" r="6.3"/>
<circle cx="115.9" cy="94.9" r="6.3"/>
<circle cx="47.8" cy="111" r="6.3"/>
<circle cx="103" cy="111" r="6.3"/>
<circle cx="138.1" cy="103" r="6.3"/>
</g>
<!-- layer: 0 -->
<path d="M260.6 15.7l1.1 3.4-1.2 .2zM51.9 54.9l3.6 .4-3.5 .8zM55.7 47.4l1-.5 1 3.4zM61.5 51l3-1.9 .4 1.1zM71.5 50.2l3.4-1 .1 1.2zM78.6 55.2l2.8 2.2-.8 .8zM81 55.2l3.5-.5v1.2zM151.6 70.2l-.8 3.5-1.1-.5zM52 84.4l3.5 .8-3.6 .3zM73.3 83.9l2.9-2.1-2 2.9zM73 90.2l3.2 1.5-.7 1z" fill="#000" stroke="#000" stroke-width=".21"/>
<path d="M261.1 19.2l3.2 22.7M50.5 35.1l5.7 12.1M97.2 36l-32.5 13.6M52 55.5l-15.5 1.1M81 57.8l30.7 32.5M84.5 55.3l84.9 1.6M137.1 42.2l-62.1 7.6M150.2 73.5l-9.8 23.7M36.5 83.9l15.5 1M73.8 84.3l-21.6 22.2M75.9 92.2l22 15.2" fill="none" stroke="#000" stroke-width=".21"/>
<!-- layer: FD_Dimensions -->
<path d="M39.1 50.2h20M41.2 53.7v33M39.1 90.2h31M39.1 123.3h32.5M41.2 126.8v12.5M52.2 137.6v17M154.9 135.1v19.5M39.1 142.8h32.5M55.7 152.5h95.7" fill="none" stroke="#000" stroke-width=".21"/>
<path d="M41.2 50.2l.6 3.5h-1.2zM40.6 86.7h1.2l-.6 3.5zM40.6 139.3h1.2l-.6 3.5zM41.2 123.3l.6 3.5h-1.2zM52.2 152.5l3.5-.6v1.2zM151.4 151.9l3.5 .6-3.5 .6z" fill="#000" stroke="#000" stroke-width=".21"/>
<g font-size="7">
<text x="63.8" y="23.1">A-A (1:2)</text>
<text x="45.9" y="31.9">6</text>
<text x="101" y="36.1">5</text>
<text x="141.4" y="43.9">4</text>
<text x="263.5" y="50.6">1</text>
<text x="28.4" y="59.5">9</text>
<text x="173.7" y="59.5">7</text>
<text x="26.2" y="85.9">13</text>
<text x="111.8" y="97.3">10</text>
<text x="136.1" y="105.4">8</text>
<text x="45.9" y="113.5">2</text>
<text x="101" y="113.4">3</text>
<text x="41.9" y="135.5">A</text>
</g>
<g font-size="4.9">
<text x="39.7" y="72.9" transform="rotate(-90 39.7 72.9)">80</text>
<text x="186.6" y="113.2">10</text>
<text x="203.3" y="113.2">1</text>
<text x="213.1" y="113.3">PIN</text>
<text x="258.3" y="113.4">Steel</text>
<text x="188.1" y="120.9">9</text>
<text x="203.3" y="120.9">1</text>
<text x="213.3" y="121">Split pin</text>
<text x="258.3" y="121">Steel</text>
<text x="188.1" y="128.6">8</text>
<text x="203.3" y="128.6">1</text>
<text x="213.1" y="128.7">BUSH</text>
<text x="258.3" y="128.7">Steel</text>
<text x="39.7" y="135.7" transform="rotate(-90 39.7 135.7)">39</text>
<text x="188.1" y="136.2">7</text>
<text x="203.3" y="136.2">1</text>
<text x="213.3" y="136.4">Stud</text>
<text x="258.3" y="136.4">Steel</text>
<text x="188.2" y="143.9">6</text>
<text x="203.3" y="143.9">1</text>
<text x="213.1" y="144">Nut</text>
<text x="258.3" y="144">Steel</text>
<text x="97.5" y="151">205.5</text>
<text x="188.1" y="151.5">5</text>
<text x="203.3" y="151.6">1</text>
<text x="213.4" y="151.7">Washer</text>
<text x="258.3" y="151.7">Steel</text>
<text x="81.6" y="159.2">14</text>
<text x="98.3" y="159.2">1</text>
<text x="108.3" y="159.3">04</text>
<text x="153.3" y="159.4">Steel</text>
<text x="188.2" y="159.2">4</text>
<text x="203.3" y="159.2">1</text>
<text x="213.2" y="159.4">COVER</text>
<text x="258.3" y="159.4">Steel</text>
<text x="81.6" y="166.9">13</text>
<text x="98.3" y="166.9">1</text>
<text x="107.9" y="167">10</text>
<text x="153.3" y="167">Steel</text>
<text x="188.1" y="166.9">3</text>
<text x="203.2" y="166.9">2</text>
<text x="213.1" y="167">Distance Piece</text>
<text x="258.3" y="167">Steel</text>
<text x="81.6" y="174.6">12</text>
<text x="98.3" y="174.6">1</text>
<text x="108.3" y="174.7">03</text>
<text x="153.3" y="174.7">Steel</text>
<text x="188.2" y="174.6">2</text>
<text x="203.3" y="174.6">1</text>
<text x="213.1" y="174.6">Brearing Brasses</text>
<text x="258.3" y="174.7">Steel</text>
<text x="82" y="182.2">11</text>
<text x="98.3" y="182.2">1</text>
<text x="108.3" y="182.3">09</text>
<text x="153.3" y="182.4">Steel</text>
<text x="188.3" y="182.2">1</text>
<text x="203.3" y="182.2">1</text>
<text x="213.2" y="182.4">Connecting Rod</text>
<text x="258.3" y="182.4">Steel</text>
<text x="79.7" y="190.4">Item</text>
<text x="95.6" y="190">Qty</text>
<text x="115.4" y="190.4">Part Number</text>
<text x="158.3" y="190.4">Material</text>
<text x="184.7" y="190.4">Item</text>
<text x="200.6" y="190">Qty</text>
<text x="220.4" y="190.4">Part Number</text>
<text x="263.3" y="190.4">Material</text>
<text x="119.1" y="197.9">Parts List</text>
<text x="224.1" y="197.9">Parts List</text>
</g>
</svg>
